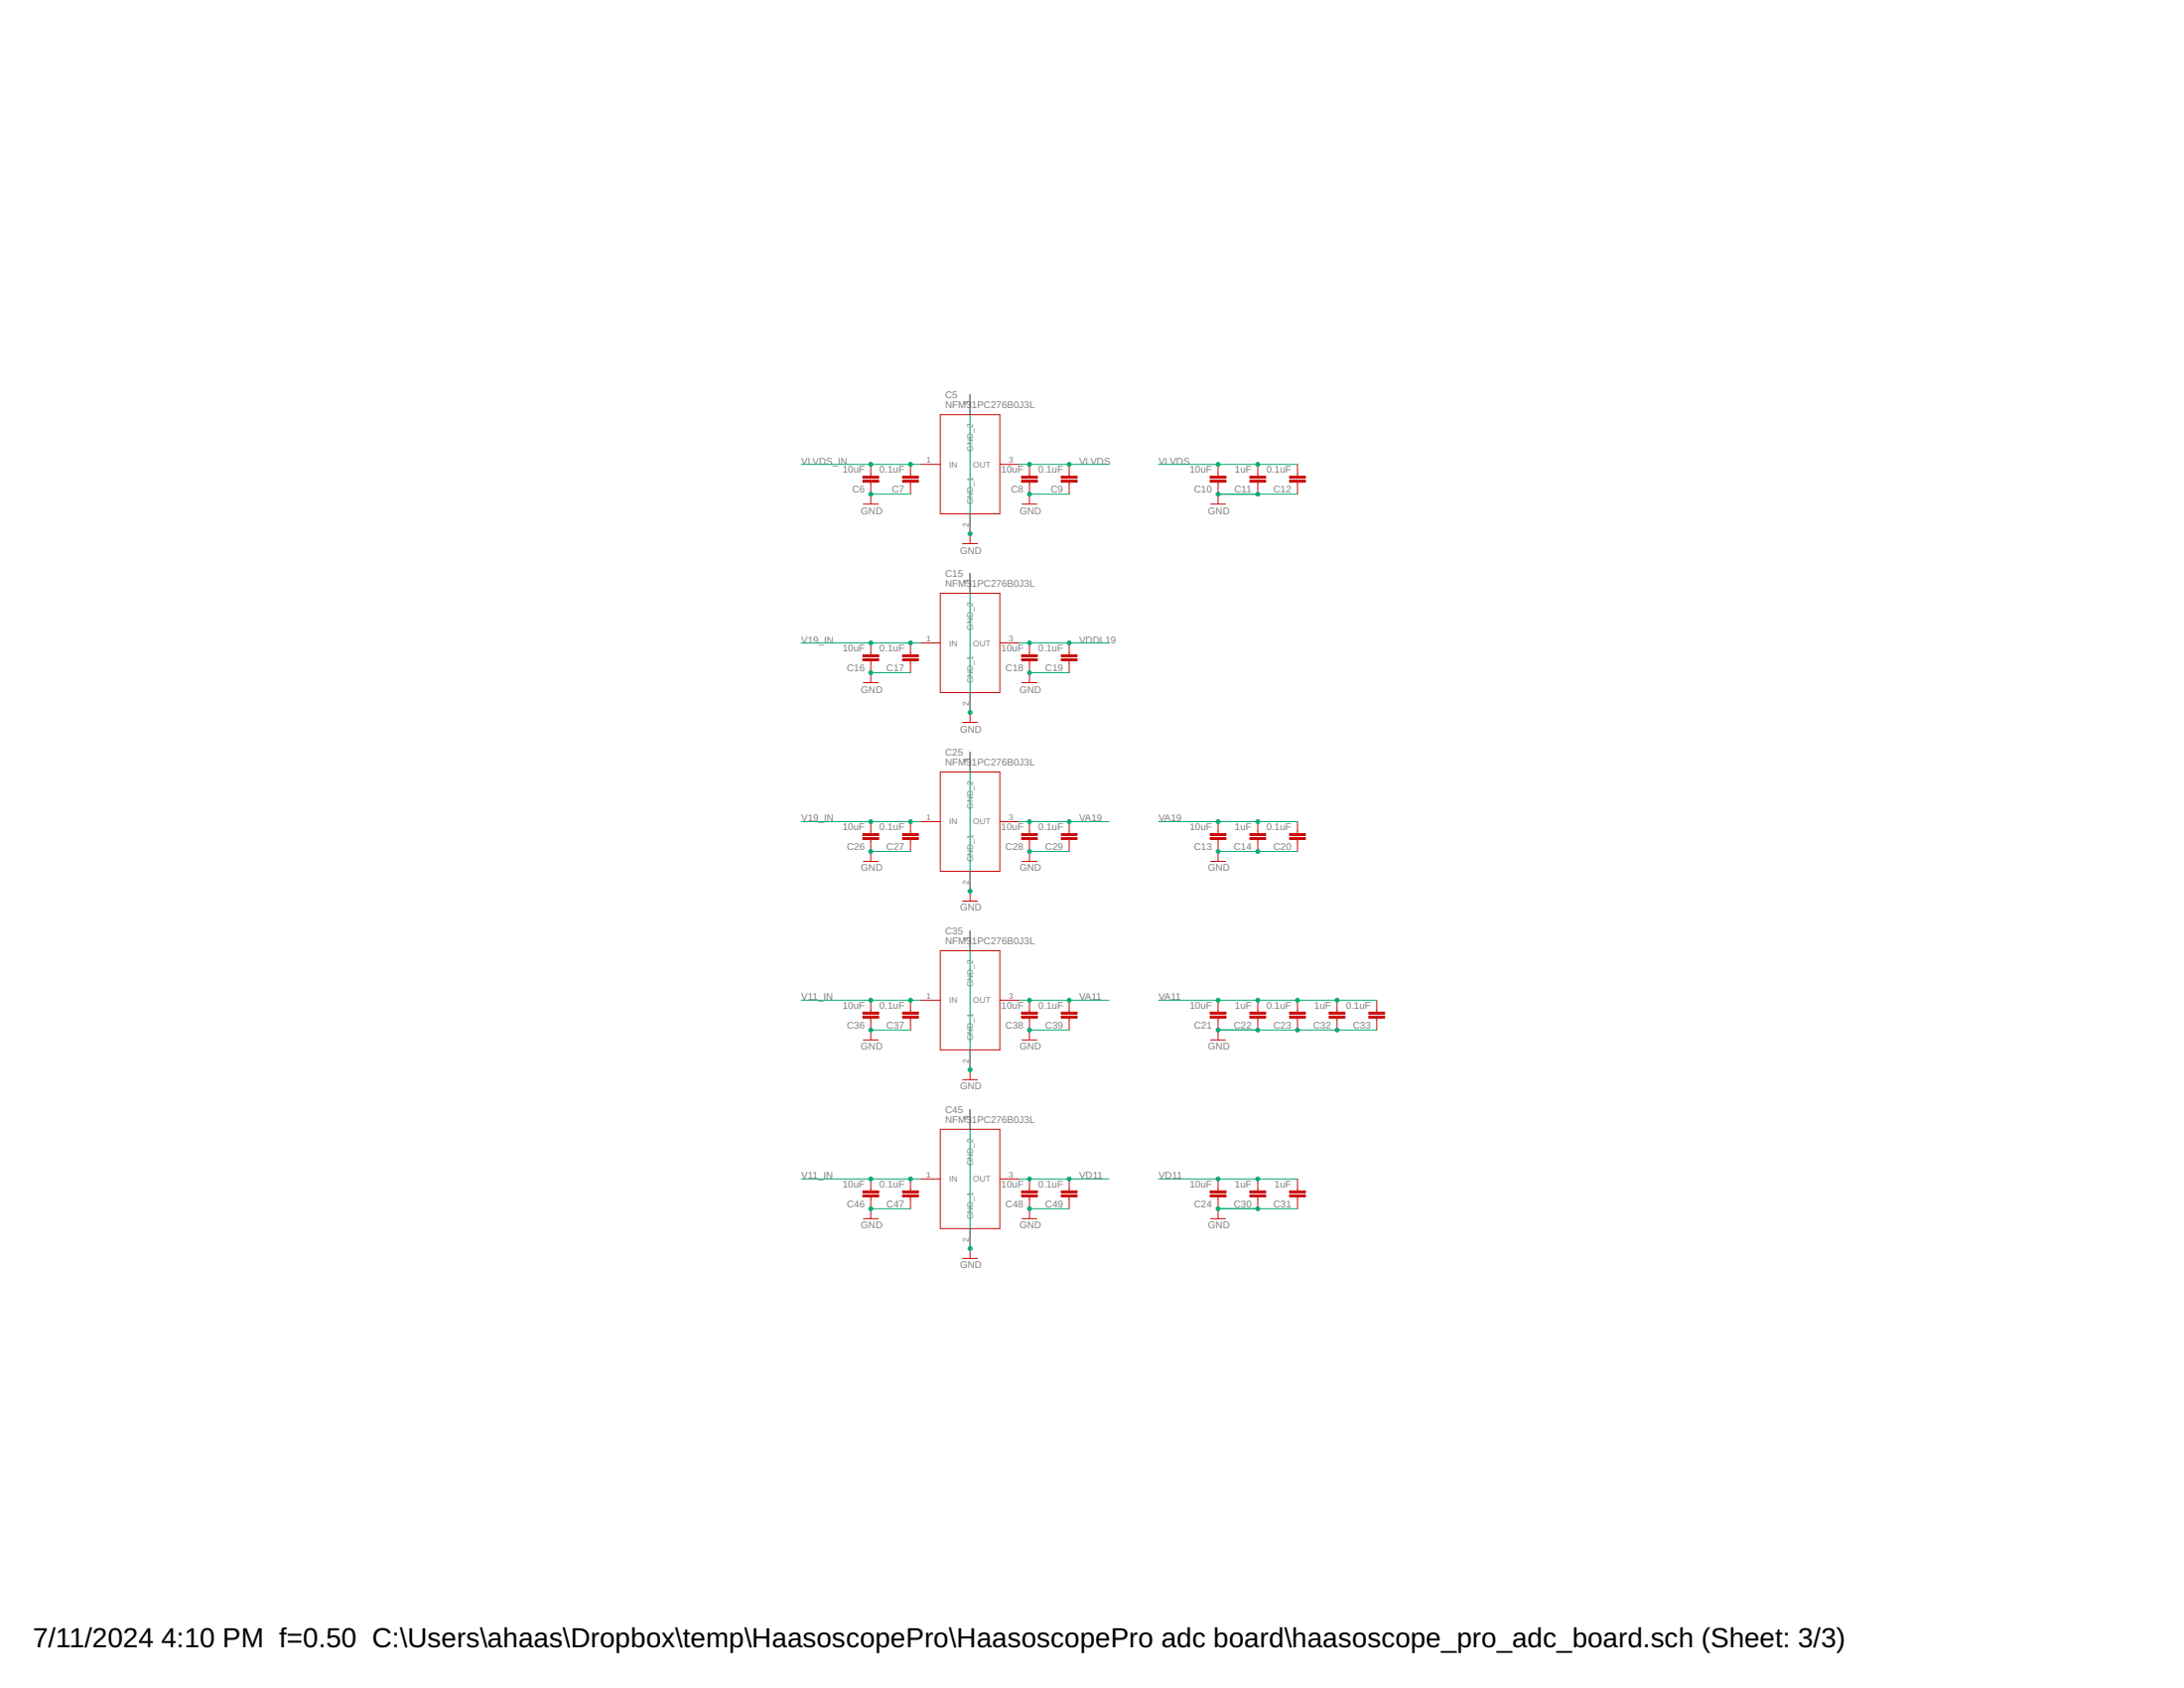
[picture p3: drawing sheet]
<svg xmlns="http://www.w3.org/2000/svg" width="279mm" height="216mm" viewBox="0 0 279 216" stroke-linecap="round" stroke-linejoin="round" font-family="sans-serif">
<g fill="none" stroke="#c90d0c" stroke-width=".13">
<path d="M111.4 59.4v1.5M116.5 59.4v1.5M117.8 59.4h2.5M120.3 53h7.6v12.7h-7.6zM124.1 50.5v2.5M127.9 59.4h2.5M131.7 59.4v1.5M136.8 59.4v1.5M155.8 59.4v1.5M160.9 59.4v1.5M166 59.4v1.5M110.4 64.5h2"/>
<path d="M111.4 61.7v2.8M116.5 61.7v1.5M120.3 75.9h7.6v12.7h-7.6zM123.1 69.5h2M124.1 65.7v3.8M124.1 73.3v2.6M130.7 64.5h2M131.7 61.7v2.8M136.8 61.7v1.5M154.9 64.5h1.9M155.8 61.7v2.8M160.9 61.7v1.5"/>
<path d="M166 61.7v1.5M110.4 87.3h2M111.4 82.2v1.6M111.4 84.5v2.8M116.5 82.2v1.6M116.5 84.5v1.5M117.8 82.2h2.5M120.3 98.7h7.6v12.7h-7.6zM123.1 92.4h2M124.1 88.6v3.8M124.1 96.2v2.5M127.9 82.2h2.5"/>
<path d="M130.7 87.3h2M131.7 82.2v1.6M131.7 84.5v2.8M136.8 82.2v1.6M136.8 84.5v1.5M110.4 110.2h2M111.4 105.1v1.5M111.4 107.4v2.8M116.5 105.1v1.5M116.5 107.4v1.5M117.8 105.1h2.5M123.1 115.3h2"/>
<path d="M124.1 111.4v3.9M124.1 119.1v2.5M127.9 105.1h2.5M130.7 110.2h2M131.7 105.1v1.5M131.7 107.4v2.8M136.8 105.1v1.5M136.8 107.4v1.5M154.9 110.2h1.9M155.8 105.1v1.5M155.8 107.4v2.8M160.9 105.1v1.5"/>
<path d="M160.9 107.4v1.5M166 105.1v1.5M166 107.4v1.5M110.4 133h2M111.4 127.9v1.6M111.4 130.2v2.8M116.5 127.9v1.6M116.5 130.2v1.5M117.8 127.9h2.5M120.3 121.6h7.6v12.7h-7.6zM123.1 138.1h2M124.1 134.3v3.8"/>
<path d="M127.9 127.9h2.5M130.7 133h2M131.7 127.9v1.6M131.7 130.2v2.8M136.8 127.9v1.6M136.8 130.2v1.5M154.9 133h1.9M155.8 127.9v1.6M155.8 130.2v2.8M160.9 127.9v1.6M160.9 130.2v1.5M166 127.9v1.6"/>
<path d="M166 130.2v1.5M171 127.9v1.6M171 130.2v1.5M176.1 127.9v1.6M176.1 130.2v1.5M110.4 155.9h2M111.4 150.8v1.5M111.4 153.1v2.8M116.5 150.8v1.5M116.5 153.1v1.5M117.8 150.8h2.5M120.3 144.4h7.6v12.7h-7.6z"/>
<path d="M124.1 141.9v2.5M124.1 157.1v3.9M127.9 150.8h2.5M130.7 155.9h2M131.7 150.8v1.5M131.7 153.1v2.8M136.8 150.8v1.5M136.8 153.1v1.5M154.9 155.9h1.9M155.8 150.8v1.5M155.8 153.1v2.8M160.9 150.8v1.5"/>
<path d="M160.9 153.1v1.5M166 150.8v1.5M166 153.1v1.5M123.1 161h2"/>
</g>
<g fill="#c90d0c" stroke="#c90d0c" stroke-width=".13">
<path d="M110.4 60.9h2v.3h-2z"/>
<path d="M110.4 61.4h2v.3h-2z"/>
<path d="M115.5 60.9h2v.3h-2z"/>
<path d="M115.5 61.4h2v.3h-2z"/>
<path d="M130.7 60.9h2v.3h-2z"/>
<path d="M130.7 61.4h2v.3h-2z"/>
<path d="M135.8 60.9h2v.3h-2z"/>
<path d="M135.8 61.4h2v.3h-2z"/>
<path d="M110.4 83.8h2v.2h-2z"/>
<path d="M110.4 84.3h2v.2h-2z"/>
<path d="M115.5 83.8h2v.2h-2z"/>
<path d="M115.5 84.3h2v.2h-2z"/>
<path d="M130.7 83.8h2v.2h-2z"/>
<path d="M130.7 84.3h2v.2h-2z"/>
<path d="M135.8 83.8h2v.2h-2z"/>
<path d="M135.8 84.3h2v.2h-2z"/>
<path d="M110.4 106.6h2v.3h-2z"/>
<path d="M110.4 107.1h2v.3h-2z"/>
<path d="M115.5 106.6h2v.3h-2z"/>
<path d="M115.5 107.1h2v.3h-2z"/>
<path d="M130.7 106.6h2v.3h-2z"/>
<path d="M130.7 107.1h2v.3h-2z"/>
<path d="M135.8 106.6h2v.3h-2z"/>
<path d="M135.8 107.1h2v.3h-2z"/>
<path d="M110.4 129.5h2v.2h-2z"/>
<path d="M110.4 130h2v.2h-2z"/>
<path d="M115.5 129.5h2v.2h-2z"/>
<path d="M115.5 130h2v.2h-2z"/>
<path d="M130.7 129.5h2v.2h-2z"/>
<path d="M130.7 130h2v.2h-2z"/>
<path d="M135.8 129.5h2v.2h-2z"/>
<path d="M135.8 130h2v.2h-2z"/>
<path d="M110.4 152.3h2v.3h-2z"/>
<path d="M110.4 152.8h2v.3h-2z"/>
<path d="M115.5 152.3h2v.3h-2z"/>
<path d="M115.5 152.8h2v.3h-2z"/>
<path d="M130.7 152.3h2v.3h-2z"/>
<path d="M130.7 152.8h2v.3h-2z"/>
<path d="M135.8 152.3h2v.3h-2z"/>
<path d="M135.8 152.8h2v.3h-2z"/>
<path d="M154.8 60.9h2v.3h-2z"/>
<path d="M154.8 61.4h2v.3h-2z"/>
<path d="M159.9 60.9h2v.3h-2z"/>
<path d="M159.9 61.4h2v.3h-2z"/>
<path d="M165 60.9h2v.3h-2z"/>
<path d="M165 61.4h2v.3h-2z"/>
<path d="M154.8 106.6h2v.3h-2z"/>
<path d="M154.8 107.1h2v.3h-2z"/>
<path d="M159.9 106.6h2v.3h-2z"/>
<path d="M159.9 107.1h2v.3h-2z"/>
<path d="M165 106.6h2v.3h-2z"/>
<path d="M165 107.1h2v.3h-2z"/>
<path d="M154.8 129.5h2v.2h-2z"/>
<path d="M154.8 130h2v.2h-2z"/>
<path d="M159.9 129.5h2v.2h-2z"/>
<path d="M159.9 130h2v.2h-2z"/>
<path d="M165 129.5h2v.2h-2z"/>
<path d="M165 130h2v.2h-2z"/>
<path d="M154.8 152.3h2v.3h-2z"/>
<path d="M154.8 152.8h2v.3h-2z"/>
<path d="M159.9 152.3h2v.3h-2z"/>
<path d="M159.9 152.8h2v.3h-2z"/>
<path d="M165 152.3h2v.3h-2z"/>
<path d="M165 152.8h2v.3h-2z"/>
<path d="M170 129.5h2.1v.2h-2.1z"/>
<path d="M170 130h2.1v.2h-2.1z"/>
<path d="M175.1 129.5h2v.2h-2z"/>
<path d="M175.1 130h2v.2h-2z"/>
</g>
<g fill="none" stroke="#0dab76" stroke-width=".13">
<path d="M102.5 59.4h15.3M124.1 50.5v17.8M130.4 59.4h11.5M148.2 59.4h17.8M111.4 63.2h5.1M124.1 73.3v17.8M131.7 63.2h5.1M155.8 63.2h10.2M102.5 82.2h15.3M111.4 86h5.1M124.1 96.2v17.8M130.4 82.2h11.5"/>
<path d="M131.7 86h5.1M102.5 105.1h15.3M111.4 108.9h5.1M124.1 119.1v17.7M130.4 105.1h11.5M131.7 108.9h5.1M148.2 105.1h17.8M155.8 108.9h10.2M102.5 127.9h15.3M111.4 131.7h5.1M130.4 127.9h11.5M131.7 131.7h5.1"/>
<path d="M148.2 127.9h27.9M155.8 131.7h20.3M102.5 150.8h15.3M111.4 154.6h5.1M124.1 141.9v17.8M130.4 150.8h11.5M131.7 154.6h5.1M148.2 150.8h17.8M155.8 154.6h10.2"/>
</g>
<g fill="#0dab76" stroke="#0dab76" stroke-width=".13">
<circle cx="111.4" cy="63.2" r=".25"/>
<circle cx="124.1" cy="68.3" r=".25"/>
<circle cx="131.7" cy="63.2" r=".25"/>
<circle cx="111.4" cy="86" r=".25"/>
<circle cx="124.1" cy="91.1" r=".25"/>
<circle cx="131.7" cy="86" r=".25"/>
<circle cx="111.4" cy="108.9" r=".25"/>
<circle cx="124.1" cy="114" r=".25"/>
<circle cx="131.7" cy="108.9" r=".25"/>
<circle cx="111.4" cy="131.7" r=".25"/>
<circle cx="124.1" cy="136.8" r=".25"/>
<circle cx="131.7" cy="131.7" r=".25"/>
<circle cx="111.4" cy="154.6" r=".25"/>
<circle cx="124.1" cy="159.7" r=".25"/>
<circle cx="131.7" cy="154.6" r=".25"/>
<circle cx="155.8" cy="63.2" r=".25"/>
<circle cx="160.9" cy="63.2" r=".25"/>
<circle cx="155.8" cy="108.9" r=".25"/>
<circle cx="160.9" cy="108.9" r=".25"/>
<circle cx="155.8" cy="131.7" r=".25"/>
<circle cx="166" cy="131.7" r=".25"/>
<circle cx="171" cy="131.7" r=".25"/>
<circle cx="160.9" cy="131.7" r=".25"/>
<circle cx="155.8" cy="154.6" r=".25"/>
<circle cx="160.9" cy="154.6" r=".25"/>
<circle cx="111.4" cy="59.4" r=".25"/>
<circle cx="116.5" cy="59.4" r=".25"/>
<circle cx="131.7" cy="59.4" r=".25"/>
<circle cx="136.8" cy="59.4" r=".25"/>
<circle cx="155.8" cy="59.4" r=".25"/>
<circle cx="160.9" cy="59.4" r=".25"/>
<circle cx="111.4" cy="82.2" r=".25"/>
<circle cx="116.5" cy="82.2" r=".25"/>
<circle cx="111.4" cy="105.1" r=".25"/>
<circle cx="116.5" cy="105.1" r=".25"/>
<circle cx="131.7" cy="82.2" r=".25"/>
<circle cx="136.8" cy="82.2" r=".25"/>
<circle cx="131.7" cy="105.1" r=".25"/>
<circle cx="136.8" cy="105.1" r=".25"/>
<circle cx="155.8" cy="105.1" r=".25"/>
<circle cx="160.9" cy="105.1" r=".25"/>
<circle cx="111.4" cy="127.9" r=".25"/>
<circle cx="116.5" cy="127.9" r=".25"/>
<circle cx="111.4" cy="150.8" r=".25"/>
<circle cx="116.5" cy="150.8" r=".25"/>
<circle cx="131.7" cy="127.9" r=".25"/>
<circle cx="136.8" cy="127.9" r=".25"/>
<circle cx="155.8" cy="127.9" r=".25"/>
<circle cx="160.9" cy="127.9" r=".25"/>
<circle cx="166" cy="127.9" r=".25"/>
<circle cx="171" cy="127.9" r=".25"/>
<circle cx="131.7" cy="150.8" r=".25"/>
<circle cx="136.8" cy="150.8" r=".25"/>
<circle cx="155.8" cy="150.8" r=".25"/>
<circle cx="160.9" cy="150.8" r=".25"/>
</g>
<g font-size="3.5">
<text x="4.2" y="210.7">7/11/2024</text>
<text x="20.6" y="210.7">4:10 PM f=0.50 C:\Users\ahaas\Dropbox\temp\HaasoscopePro\HaasoscopePro adc board\haasoscope_pro_adc_board.sch (Sheet: 3/3)</text>
</g>
<g font-size="1.2" fill="#808080">
<text x="120.9" y="52.2">NFM3</text>
<text x="120.9" y="50.9">C5</text>
<text x="124.3" y="52.2">1PC276B0J3L</text>
<text x="102.5" y="59.4">VLVDS_IN</text>
<text x="138.1" y="59.4">VLVDS</text>
<text x="148.2" y="59.4">VLVDS</text>
<text x="107.8" y="60.5">10uF</text>
<text x="109" y="63">C6</text>
<text x="110.1" y="65.7">GND</text>
<text x="112.5" y="60.5">0.1uF</text>
<text x="114.1" y="63">C7</text>
<text x="128.1" y="60.5">10uF</text>
<text x="129.3" y="63">C8</text>
<text x="130.4" y="65.7">GND</text>
<text x="132.8" y="60.5">0.1uF</text>
<text x="134.4" y="63">C9</text>
<text x="152.2" y="60.5">10uF</text>
<text x="152.8" y="63">C10</text>
<text x="154.6" y="65.7">GND</text>
<text x="157.9" y="63">C11</text>
<text x="158" y="60.5">1uF</text>
<text x="162" y="60.5">0.1uF</text>
<text x="162.9" y="63">C12</text>
<text x="122.8" y="70.8">GND</text>
<text x="120.9" y="75.1">NFM3</text>
<text x="120.9" y="73.8">C15</text>
<text x="124.3" y="75.1">1PC276B0J3L</text>
<text x="102.5" y="82.2">V19_IN</text>
<text x="107.8" y="83.3">10uF</text>
<text x="112.5" y="83.3">0.1uF</text>
<text x="128.1" y="83.3">10uF</text>
<text x="132.8" y="83.3">0.1uF</text>
<text x="138.1" y="82.2">VDDL19</text>
<text x="108.3" y="85.9">C16</text>
<text x="110.1" y="88.6">GND</text>
<text x="113.4" y="85.9">C17</text>
<text x="128.6" y="85.9">C18</text>
<text x="130.4" y="88.6">GND</text>
<text x="133.7" y="85.9">C19</text>
<text x="122.8" y="93.7">GND</text>
<text x="120.9" y="97.9">NFM3</text>
<text x="120.9" y="96.6">C25</text>
<text x="124.3" y="97.9">1PC276B0J3L</text>
<text x="102.5" y="105.1">V19_IN</text>
<text x="107.8" y="106.2">10uF</text>
<text x="112.5" y="106.2">0.1uF</text>
<text x="128.1" y="106.2">10uF</text>
<text x="132.8" y="106.2">0.1uF</text>
<text x="138.1" y="105.1">VA19</text>
<text x="148.2" y="105.1">VA19</text>
<text x="152.2" y="106.2">10uF</text>
<text x="158" y="106.2">1uF</text>
<text x="162" y="106.2">0.1uF</text>
<text x="108.3" y="108.7">C26</text>
<text x="110.1" y="111.4">GND</text>
<text x="113.4" y="108.7">C27</text>
<text x="128.6" y="108.7">C28</text>
<text x="130.4" y="111.4">GND</text>
<text x="133.7" y="108.7">C29</text>
<text x="152.8" y="108.7">C13</text>
<text x="154.6" y="111.4">GND</text>
<text x="157.8" y="108.7">C14</text>
<text x="162.9" y="108.7">C20</text>
<text x="120.9" y="119.5">C35</text>
<text x="122.8" y="116.5">GND</text>
<text x="120.9" y="120.8">NFM3</text>
<text x="124.3" y="120.8">1PC276B0J3L</text>
<text x="102.5" y="127.9">V11_IN</text>
<text x="107.8" y="129">10uF</text>
<text x="108.3" y="131.6">C36</text>
<text x="112.5" y="129">0.1uF</text>
<text x="113.4" y="131.6">C37</text>
<text x="128.1" y="129">10uF</text>
<text x="128.6" y="131.6">C38</text>
<text x="132.8" y="129">0.1uF</text>
<text x="133.7" y="131.6">C39</text>
<text x="138.1" y="127.9">VA11</text>
<text x="148.2" y="127.9">VA11</text>
<text x="152.2" y="129">10uF</text>
<text x="152.8" y="131.6">C21</text>
<text x="157.8" y="131.6">C22</text>
<text x="158" y="129">1uF</text>
<text x="162" y="129">0.1uF</text>
<text x="162.9" y="131.6">C23</text>
<text x="168" y="131.6">C32</text>
<text x="168.1" y="129">1uF</text>
<text x="172.2" y="129">0.1uF</text>
<text x="173.1" y="131.6">C33</text>
<text x="110.1" y="134.3">GND</text>
<text x="130.4" y="134.3">GND</text>
<text x="154.6" y="134.3">GND</text>
<text x="120.9" y="143.6">NFM3</text>
<text x="120.9" y="142.3">C45</text>
<text x="122.8" y="139.4">GND</text>
<text x="124.3" y="143.6">1PC276B0J3L</text>
<text x="102.5" y="150.8">V11_IN</text>
<text x="107.8" y="151.9">10uF</text>
<text x="108.3" y="154.4">C46</text>
<text x="112.5" y="151.9">0.1uF</text>
<text x="113.4" y="154.4">C47</text>
<text x="128.1" y="151.9">10uF</text>
<text x="128.6" y="154.4">C48</text>
<text x="132.8" y="151.9">0.1uF</text>
<text x="133.7" y="154.4">C49</text>
<text x="138.1" y="150.8">VD11</text>
<text x="148.2" y="150.8">VD11</text>
<text x="152.2" y="151.9">10uF</text>
<text x="152.8" y="154.4">C24</text>
<text x="157.8" y="154.4">C30</text>
<text x="158" y="151.9">1uF</text>
<text x="162.9" y="154.4">C31</text>
<text x="163.1" y="151.9">1uF</text>
<text x="110.1" y="157.1">GND</text>
<text x="130.4" y="157.1">GND</text>
<text x="154.6" y="157.1">GND</text>
<text x="122.8" y="162.2">GND</text>
</g>
<g font-size="1.1" fill="#808080">
<text x="123.9" y="51.9" transform="rotate(-90 123.9 51.9)">4</text>
<text x="118.5" y="59.2">1</text>
<text x="121.5" y="59.8">IN</text>
<text x="124.5" y="57.7" transform="rotate(-90 124.5 57.7)">GND_2</text>
<text x="124.5" y="59.8">OUT</text>
<text x="129.1" y="59.2">3</text>
<text x="124.5" y="64.6" transform="rotate(-90 124.5 64.6)">GND_1</text>
<text x="123.9" y="67.5" transform="rotate(-90 123.9 67.5)">2</text>
<text x="123.9" y="74.7" transform="rotate(-90 123.9 74.7)">4</text>
<text x="118.5" y="82.1">1</text>
<text x="121.5" y="82.6">IN</text>
<text x="124.5" y="80.6" transform="rotate(-90 124.5 80.6)">GND_2</text>
<text x="124.5" y="82.6">OUT</text>
<text x="129.1" y="82.1">3</text>
<text x="124.5" y="87.4" transform="rotate(-90 124.5 87.4)">GND_1</text>
<text x="123.9" y="90.3" transform="rotate(-90 123.9 90.3)">2</text>
<text x="123.9" y="97.6" transform="rotate(-90 123.9 97.6)">4</text>
<text x="118.5" y="104.9">1</text>
<text x="121.5" y="105.5">IN</text>
<text x="124.5" y="103.4" transform="rotate(-90 124.5 103.4)">GND_2</text>
<text x="124.5" y="105.5">OUT</text>
<text x="129.1" y="104.9">3</text>
<text x="123.9" y="113.2" transform="rotate(-90 123.9 113.2)">2</text>
<text x="124.5" y="110.3" transform="rotate(-90 124.5 110.3)">GND_1</text>
<text x="123.9" y="120.4" transform="rotate(-90 123.9 120.4)">4</text>
<text x="118.5" y="127.8">1</text>
<text x="121.5" y="128.3">IN</text>
<text x="124.5" y="126.3" transform="rotate(-90 124.5 126.3)">GND_2</text>
<text x="124.5" y="128.3">OUT</text>
<text x="129.1" y="127.8">3</text>
<text x="123.9" y="136" transform="rotate(-90 123.9 136)">2</text>
<text x="124.5" y="133.1" transform="rotate(-90 124.5 133.1)">GND_1</text>
<text x="123.9" y="143.3" transform="rotate(-90 123.9 143.3)">4</text>
<text x="124.5" y="149.1" transform="rotate(-90 124.5 149.1)">GND_2</text>
<text x="118.5" y="150.6">1</text>
<text x="121.5" y="151.2">IN</text>
<text x="124.5" y="156" transform="rotate(-90 124.5 156)">GND_1</text>
<text x="124.5" y="151.2">OUT</text>
<text x="129.1" y="150.6">3</text>
<text x="123.9" y="158.9" transform="rotate(-90 123.9 158.9)">2</text>
</g>
</svg>
